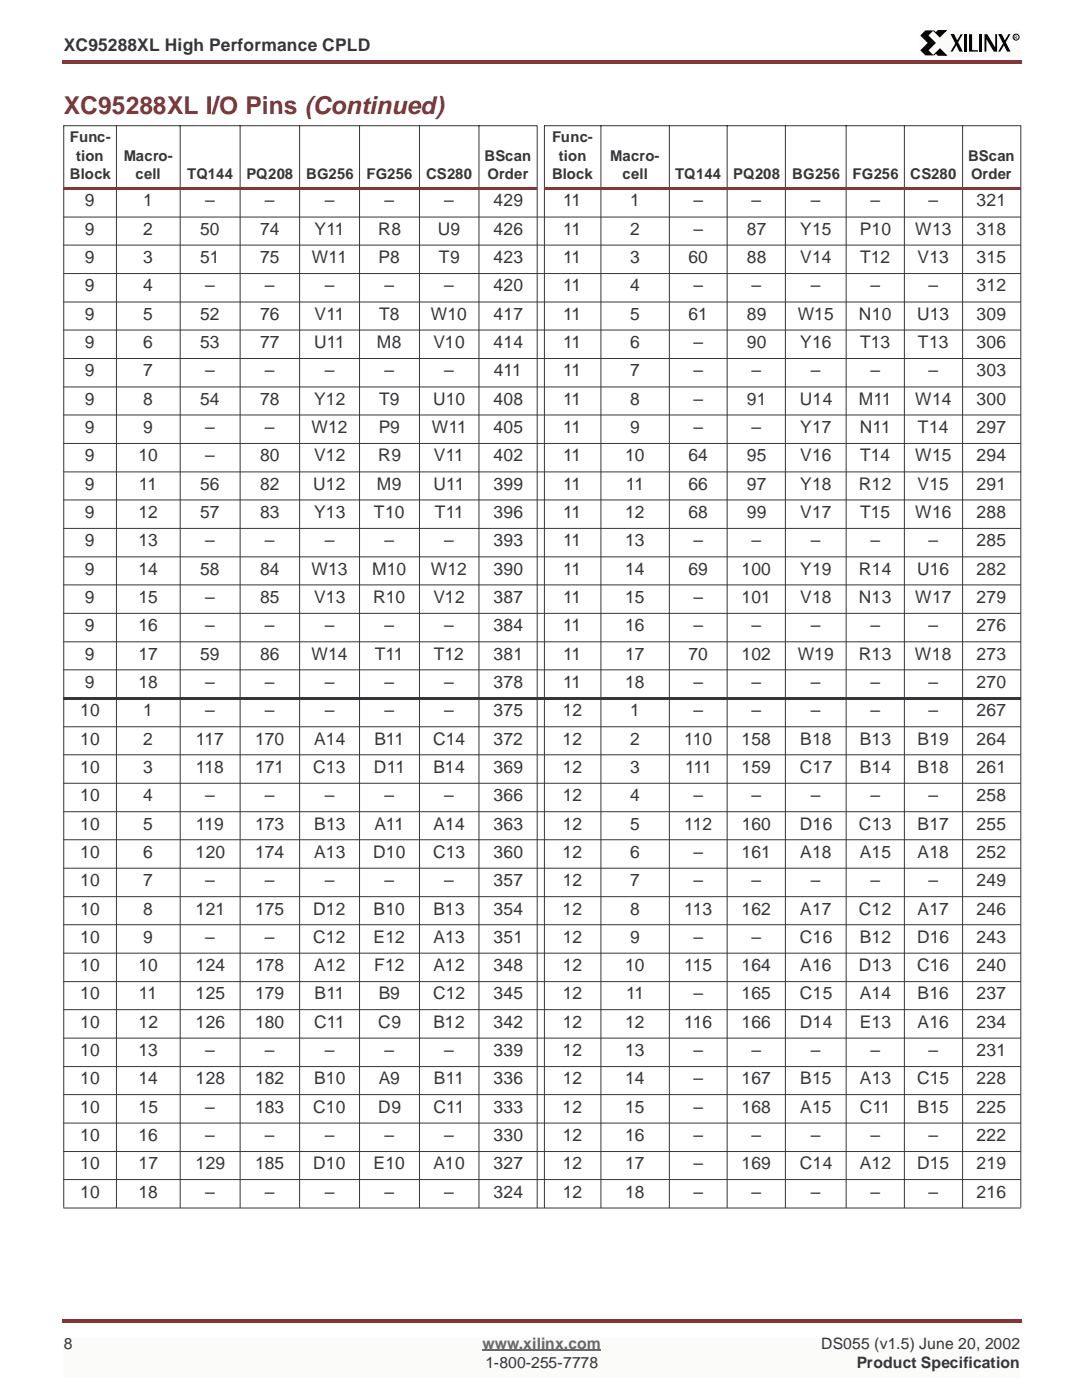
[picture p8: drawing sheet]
<svg xmlns="http://www.w3.org/2000/svg" width="216mm" height="279mm" viewBox="0 0 216 279" stroke-linecap="round" stroke-linejoin="round" font-family="sans-serif">
<g fill="#833737">
<path d="M12.4 12h.3v.7h-.3z"/>
<path d="M12.7 12h190.8v.7h-190.8z"/>
</g>
<path d="M12.7 266.7h190.5v7.8h-190.5z" fill="#fbfbf9"/>
<path d="M96.1 269.1h23.7" fill="none" stroke="#6a4f83" stroke-width=".34"/>
<g fill="#833737">
<path d="M12.4 262.9h.3v.7h-.3z"/>
<path d="M12.7 262.9h190.8v.7h-190.8z"/>
</g>
<path d="M183.1 6h20.1v5.3h-20.1z" fill="#fbfbf9"/>
<path d="M183.3 7.1l1.1-1h1.6l-1 1 1.4 1.5-1.4 1.4 1 1h-1.6l-1.1-1 1.5-1.4zM189.4 6.8h.7l1.7 3.5h-.7zM191.4 6.8h.4l-2 3.5h-.4zM192 6.8h.6v3.5h-.6zM193.1 6.8h.6v3.2h1.1v.3h-1.7zM195.1 6.8h.6v3.5h-.6zM196.1 6.8h.6l1.6 2.7v-2.7h.3v3.5h-.6l-1.5-2.5v2.5h-.4zM198.9 6.8h.7l1.7 3.5h-.7zM200.9 6.8h.4l-2 3.5h-.4z" fill="#000"/>
<path d="M186 6.1l.4 .4 .5-.4h1.6l-1.3 1.2zM186.4 10.6l-.4 .4 1.3-1.2 1.2 1.2h-1.6z" fill="#000" stroke="#000" stroke-width=".2"/>
<circle cx="202.4" cy="7.4" r=".59" fill="none" stroke="#000" stroke-width=".2"/>
<g fill="none" stroke="#363539" stroke-width=".2">
<path d="M12.6 25.1h94.4v215.7M12.7 25.1v215.6M23.2 25v215.8M35.9 25v215.8M47.8 25v215.8M59.7 25v215.8M71.6 25v215.8M83.6 25v215.8M95.4 25v215.8M108.4 25.1h95v215.6M108.5 25.1v215.7M119.7 25v215.8"/>
<path d="M133.3 25v215.8M144.9 25v215.8M156.5 25v215.8M168.6 25v215.8M180.2 25v215.8M191.8 25v215.8"/>
</g>
<g fill="#833737">
<path d="M12.6 37.3h94.4v.5h-94.4z"/>
<path d="M108.4 37.3h95v.5h-95z"/>
</g>
<g fill="none" stroke="#363539" stroke-width=".2">
<path d="M12.6 43.3h190.8M12.6 48.9h190.8M12.6 54.5h190.8M12.6 60.2h190.8M12.6 65.8h190.8M12.6 71.5h190.8M12.6 77.1h190.8M12.6 82.7h190.8M12.6 88.4h190.8M12.6 94.1h190.8M12.6 99.6h190.8M12.6 105.3h190.8"/>
<path d="M12.6 111h190.8M12.6 116.6h190.8M12.6 122.3h190.8M12.6 127.9h190.8M12.6 133.5h190.8"/>
</g>
<path d="M12.6 138.9h190.8v.5h-190.8z" fill="#363539"/>
<g fill="none" stroke="#363539" stroke-width=".2">
<path d="M12.6 144.9h190.8M12.6 150.4h190.8M12.6 156.1h190.8M12.6 161.8h190.8M12.6 167.4h190.8M12.6 173.1h190.8M12.6 178.7h190.8M12.6 184.3h190.8M12.6 190h190.8M12.6 195.7h190.8M12.6 201.2h190.8M12.6 206.9h190.8"/>
<path d="M12.6 212.6h190.8M12.6 218.2h190.8M12.6 223.8h190.8M12.6 229.5h190.8M12.6 235.1h190.8M12.6 240.8h190.8"/>
</g>
<text font-size="4.9" fill="#833737" x="12.7" y="22.7">XC95288XL I/O Pins (Continued)</text>
<g font-size="3.5" fill="#363539">
<text x="12.7" y="10.2">XC95288XL High Performance CPLD</text>
<text x="16.9" y="41.1">9</text>
<text x="28.5" y="41.1">1</text>
<text x="40.9" y="41.1">–</text>
<text x="52.7" y="41.1">–</text>
<text x="64.7" y="41.1">–</text>
<text x="76.6" y="41.1">–</text>
<text x="88.5" y="41.1">–</text>
<text x="98.3" y="41.1">429</text>
<text x="112.2" y="41.1">11</text>
<text x="125.6" y="41.1">1</text>
<text x="138.2" y="41.1">–</text>
<text x="149.7" y="41.1">–</text>
<text x="161.5" y="41.1">–</text>
<text x="173.4" y="41.1">–</text>
<text x="185" y="41.1">–</text>
<text x="194.6" y="41.1">321</text>
<text x="16.9" y="46.8">9</text>
<text x="28.5" y="46.8">2</text>
<text x="39.9" y="46.8">50</text>
<text x="51.8" y="46.8">74</text>
<text x="62.7" y="46.8">Y11</text>
<text x="75.4" y="46.8">R8</text>
<text x="87.2" y="46.8">U9</text>
<text x="98.3" y="46.8">426</text>
<text x="112.2" y="46.8">11</text>
<text x="125.6" y="46.8">2</text>
<text x="138.2" y="46.8">–</text>
<text x="148.8" y="46.8">87</text>
<text x="159.4" y="46.8">Y15</text>
<text x="171.3" y="46.8">P10</text>
<text x="182.3" y="46.8">W13</text>
<text x="194.6" y="46.8">318</text>
<text x="16.9" y="52.5">9</text>
<text x="28.5" y="52.5">3</text>
<text x="39.9" y="52.5">51</text>
<text x="51.8" y="52.5">75</text>
<text x="62.1" y="52.5">W11</text>
<text x="75.4" y="52.5">P8</text>
<text x="87.5" y="52.5">T9</text>
<text x="98.3" y="52.5">423</text>
<text x="112.2" y="52.5">11</text>
<text x="125.6" y="52.5">3</text>
<text x="137.2" y="52.5">60</text>
<text x="148.8" y="52.5">88</text>
<text x="159.4" y="52.5">V14</text>
<text x="171.4" y="52.5">T12</text>
<text x="182.8" y="52.5">V13</text>
<text x="194.6" y="52.5">315</text>
<text x="16.9" y="58.1">9</text>
<text x="28.5" y="58.1">4</text>
<text x="40.9" y="58.1">–</text>
<text x="52.7" y="58.1">–</text>
<text x="64.7" y="58.1">–</text>
<text x="76.6" y="58.1">–</text>
<text x="88.5" y="58.1">–</text>
<text x="98.3" y="58.1">420</text>
<text x="112.2" y="58.1">11</text>
<text x="125.6" y="58.1">4</text>
<text x="138.2" y="58.1">–</text>
<text x="149.7" y="58.1">–</text>
<text x="161.5" y="58.1">–</text>
<text x="173.4" y="58.1">–</text>
<text x="185" y="58.1">–</text>
<text x="194.6" y="58.1">312</text>
<text x="16.9" y="63.8">9</text>
<text x="28.5" y="63.8">5</text>
<text x="39.9" y="63.8">52</text>
<text x="51.8" y="63.8">76</text>
<text x="62.7" y="63.8">V11</text>
<text x="75.5" y="63.8">T8</text>
<text x="85.9" y="63.8">W10</text>
<text x="98.3" y="63.8">417</text>
<text x="112.2" y="63.8">11</text>
<text x="125.6" y="63.8">5</text>
<text x="137.2" y="63.8">61</text>
<text x="148.8" y="63.8">89</text>
<text x="158.9" y="63.8">W15</text>
<text x="171.1" y="63.8">N10</text>
<text x="182.7" y="63.8">U13</text>
<text x="194.6" y="63.8">309</text>
<text x="16.9" y="69.4">9</text>
<text x="28.5" y="69.4">6</text>
<text x="39.9" y="69.4">53</text>
<text x="51.8" y="69.4">77</text>
<text x="62.6" y="69.4">U11</text>
<text x="75.1" y="69.4">M8</text>
<text x="86.3" y="69.4">V10</text>
<text x="98.3" y="69.4">414</text>
<text x="112.2" y="69.4">11</text>
<text x="125.5" y="69.4">6</text>
<text x="138.2" y="69.4">–</text>
<text x="148.7" y="69.4">90</text>
<text x="159.4" y="69.4">Y16</text>
<text x="171.4" y="69.4">T13</text>
<text x="182.9" y="69.4">T13</text>
<text x="194.6" y="69.4">306</text>
<text x="16.9" y="75">9</text>
<text x="28.5" y="75">7</text>
<text x="40.9" y="75">–</text>
<text x="52.7" y="75">–</text>
<text x="64.7" y="75">–</text>
<text x="76.6" y="75">–</text>
<text x="88.5" y="75">–</text>
<text x="98.4" y="75">411</text>
<text x="112.2" y="75">11</text>
<text x="125.6" y="75">7</text>
<text x="138.2" y="75">–</text>
<text x="149.7" y="75">–</text>
<text x="161.5" y="75">–</text>
<text x="173.4" y="75">–</text>
<text x="185" y="75">–</text>
<text x="194.6" y="75">303</text>
<text x="16.9" y="80.7">9</text>
<text x="28.5" y="80.7">8</text>
<text x="39.9" y="80.7">54</text>
<text x="51.8" y="80.7">78</text>
<text x="62.6" y="80.7">Y12</text>
<text x="75.5" y="80.7">T9</text>
<text x="86.3" y="80.7">U10</text>
<text x="98.3" y="80.7">408</text>
<text x="112.2" y="80.7">11</text>
<text x="125.6" y="80.7">8</text>
<text x="138.2" y="80.7">–</text>
<text x="148.8" y="80.7">91</text>
<text x="159.3" y="80.7">U14</text>
<text x="171.1" y="80.7">M11</text>
<text x="182.3" y="80.7">W14</text>
<text x="194.6" y="80.7">300</text>
<text x="16.9" y="86.4">9</text>
<text x="28.5" y="86.4">9</text>
<text x="40.9" y="86.4">–</text>
<text x="52.7" y="86.4">–</text>
<text x="62.1" y="86.4">W12</text>
<text x="75.4" y="86.4">P9</text>
<text x="86" y="86.4">W11</text>
<text x="98.3" y="86.4">405</text>
<text x="112.2" y="86.4">11</text>
<text x="125.6" y="86.4">9</text>
<text x="138.2" y="86.4">–</text>
<text x="149.7" y="86.4">–</text>
<text x="159.4" y="86.4">Y17</text>
<text x="171.3" y="86.4">N11</text>
<text x="182.9" y="86.4">T14</text>
<text x="194.6" y="86.4">297</text>
<text x="16.9" y="91.9">9</text>
<text x="27.6" y="91.9">10</text>
<text x="40.9" y="91.9">–</text>
<text x="51.8" y="91.9">80</text>
<text x="62.6" y="91.9">V12</text>
<text x="75.4" y="91.9">R9</text>
<text x="86.4" y="91.9">V11</text>
<text x="98.3" y="91.9">402</text>
<text x="112.2" y="91.9">11</text>
<text x="124.5" y="91.9">10</text>
<text x="137.2" y="91.9">64</text>
<text x="148.8" y="91.9">95</text>
<text x="159.4" y="91.9">V16</text>
<text x="171.4" y="91.9">T14</text>
<text x="182.3" y="91.9">W15</text>
<text x="194.6" y="91.9">294</text>
<text x="16.9" y="97.6">9</text>
<text x="27.7" y="97.6">11</text>
<text x="39.9" y="97.6">56</text>
<text x="51.8" y="97.6">82</text>
<text x="62.4" y="97.6">U12</text>
<text x="75.1" y="97.6">M9</text>
<text x="86.4" y="97.6">U11</text>
<text x="98.3" y="97.6">399</text>
<text x="112.2" y="97.6">11</text>
<text x="124.7" y="97.6">11</text>
<text x="137.2" y="97.6">66</text>
<text x="148.8" y="97.6">97</text>
<text x="159.4" y="97.6">Y18</text>
<text x="171.1" y="97.6">R12</text>
<text x="182.8" y="97.6">V15</text>
<text x="194.6" y="97.6">291</text>
<text x="16.9" y="103.3">9</text>
<text x="27.6" y="103.3">12</text>
<text x="39.9" y="103.3">57</text>
<text x="51.8" y="103.3">83</text>
<text x="62.6" y="103.3">Y13</text>
<text x="74.5" y="103.3">T10</text>
<text x="86.6" y="103.3">T11</text>
<text x="98.3" y="103.3">396</text>
<text x="112.2" y="103.3">11</text>
<text x="124.5" y="103.3">12</text>
<text x="137.2" y="103.3">68</text>
<text x="148.8" y="103.3">99</text>
<text x="159.4" y="103.3">V17</text>
<text x="171.4" y="103.3">T15</text>
<text x="182.3" y="103.3">W16</text>
<text x="194.6" y="103.3">288</text>
<text x="16.9" y="108.9">9</text>
<text x="27.6" y="108.9">13</text>
<text x="40.9" y="108.9">–</text>
<text x="52.7" y="108.9">–</text>
<text x="64.7" y="108.9">–</text>
<text x="76.6" y="108.9">–</text>
<text x="88.5" y="108.9">–</text>
<text x="98.3" y="108.9">393</text>
<text x="112.2" y="108.9">11</text>
<text x="124.5" y="108.9">13</text>
<text x="138.2" y="108.9">–</text>
<text x="149.7" y="108.9">–</text>
<text x="161.5" y="108.9">–</text>
<text x="173.4" y="108.9">–</text>
<text x="185" y="108.9">–</text>
<text x="194.6" y="108.9">285</text>
<text x="16.9" y="114.5">9</text>
<text x="27.6" y="114.5">14</text>
<text x="39.9" y="114.5">58</text>
<text x="51.8" y="114.5">84</text>
<text x="62.1" y="114.5">W13</text>
<text x="74.2" y="114.5">M10</text>
<text x="85.9" y="114.5">W12</text>
<text x="98.3" y="114.5">390</text>
<text x="112.2" y="114.5">11</text>
<text x="124.5" y="114.5">14</text>
<text x="137.2" y="114.5">69</text>
<text x="147.7" y="114.5">100</text>
<text x="159.4" y="114.5">Y19</text>
<text x="171.1" y="114.5">R14</text>
<text x="182.7" y="114.5">U16</text>
<text x="194.6" y="114.5">282</text>
<text x="16.9" y="120.2">9</text>
<text x="16.9" y="125.8">9</text>
<text x="27.6" y="120.2">15</text>
<text x="27.6" y="125.8">16</text>
<text x="40.9" y="120.2">–</text>
<text x="40.9" y="125.8">–</text>
<text x="51.8" y="120.2">85</text>
<text x="52.7" y="125.8">–</text>
<text x="62.6" y="120.2">V13</text>
<text x="64.7" y="125.8">–</text>
<text x="74.3" y="120.2">R10</text>
<text x="76.6" y="125.8">–</text>
<text x="86.4" y="120.2">V12</text>
<text x="88.5" y="125.8">–</text>
<text x="98.3" y="120.2">387</text>
<text x="98.3" y="125.8">384</text>
<text x="112.2" y="120.2">11</text>
<text x="112.2" y="125.8">11</text>
<text x="124.5" y="120.2">15</text>
<text x="124.5" y="125.8">16</text>
<text x="138.2" y="120.2">–</text>
<text x="138.2" y="125.8">–</text>
<text x="147.7" y="120.2">101</text>
<text x="149.7" y="125.8">–</text>
<text x="159.4" y="120.2">V18</text>
<text x="161.5" y="125.8">–</text>
<text x="171.1" y="120.2">N13</text>
<text x="173.4" y="125.8">–</text>
<text x="182.3" y="120.2">W17</text>
<text x="185" y="125.8">–</text>
<text x="194.6" y="125.8">276</text>
<text x="194.6" y="120.2">279</text>
<text x="16.9" y="131.5">9</text>
<text x="27.6" y="131.5">17</text>
<text x="39.9" y="131.5">59</text>
<text x="51.8" y="131.5">86</text>
<text x="62.1" y="131.5">W14</text>
<text x="74.7" y="131.5">T11</text>
<text x="86.4" y="131.5">T12</text>
<text x="98.3" y="131.5">381</text>
<text x="112.2" y="131.5">11</text>
<text x="124.5" y="131.5">17</text>
<text x="137.2" y="131.5">70</text>
<text x="147.7" y="131.5">102</text>
<text x="158.9" y="131.5">W19</text>
<text x="171.1" y="131.5">R13</text>
<text x="182.3" y="131.5">W18</text>
<text x="194.6" y="131.5">273</text>
<text x="16.9" y="137.2">9</text>
<text x="27.6" y="137.2">18</text>
<text x="40.9" y="137.2">–</text>
<text x="52.7" y="137.2">–</text>
<text x="64.7" y="137.2">–</text>
<text x="76.6" y="137.2">–</text>
<text x="88.5" y="137.2">–</text>
<text x="98.3" y="137.2">378</text>
<text x="112.2" y="137.2">11</text>
<text x="124.5" y="137.2">18</text>
<text x="138.2" y="137.2">–</text>
<text x="149.7" y="137.2">–</text>
<text x="161.5" y="137.2">–</text>
<text x="173.4" y="137.2">–</text>
<text x="185" y="137.2">–</text>
<text x="194.6" y="137.2">270</text>
<text x="16" y="142.7">10</text>
<text x="28.5" y="142.7">1</text>
<text x="40.9" y="142.7">–</text>
<text x="52.7" y="142.7">–</text>
<text x="64.7" y="142.7">–</text>
<text x="76.6" y="142.7">–</text>
<text x="88.5" y="142.7">–</text>
<text x="98.3" y="142.7">375</text>
<text x="112.1" y="142.7">12</text>
<text x="125.6" y="142.7">1</text>
<text x="138.2" y="142.7">–</text>
<text x="149.7" y="142.7">–</text>
<text x="161.5" y="142.7">–</text>
<text x="173.4" y="142.7">–</text>
<text x="185" y="142.7">–</text>
<text x="194.6" y="142.7">267</text>
<text x="16" y="148.4">10</text>
<text x="28.5" y="148.4">2</text>
<text x="39" y="148.4">117</text>
<text x="50.8" y="148.4">170</text>
<text x="62.6" y="148.4">A14</text>
<text x="74.6" y="148.4">B11</text>
<text x="86.3" y="148.4">C14</text>
<text x="98.3" y="148.4">372</text>
<text x="112.1" y="148.4">12</text>
<text x="125.5" y="148.4">2</text>
<text x="136.3" y="148.4">110</text>
<text x="147.7" y="148.4">158</text>
<text x="159.4" y="148.4">B18</text>
<text x="171.3" y="148.4">B13</text>
<text x="182.8" y="148.4">B19</text>
<text x="194.5" y="148.4">264</text>
<text x="16" y="154.1">10</text>
<text x="28.5" y="154.1">3</text>
<text x="39" y="154.1">118</text>
<text x="50.8" y="154.1">171</text>
<text x="62.4" y="154.1">C13</text>
<text x="74.5" y="154.1">D11</text>
<text x="86.4" y="154.1">B14</text>
<text x="98.3" y="154.1">369</text>
<text x="112.1" y="154.1">12</text>
<text x="125.6" y="154.1">3</text>
<text x="136.5" y="154.1">111</text>
<text x="147.7" y="154.1">159</text>
<text x="159.3" y="154.1">C17</text>
<text x="171.3" y="154.1">B14</text>
<text x="182.8" y="154.1">B18</text>
<text x="194.6" y="154.1">261</text>
<text x="16" y="159.7">10</text>
<text x="28.5" y="159.7">4</text>
<text x="40.9" y="159.7">–</text>
<text x="52.7" y="159.7">–</text>
<text x="64.7" y="159.7">–</text>
<text x="76.6" y="159.7">–</text>
<text x="88.5" y="159.7">–</text>
<text x="98.3" y="159.7">366</text>
<text x="112.1" y="159.7">12</text>
<text x="125.6" y="159.7">4</text>
<text x="138.2" y="159.7">–</text>
<text x="149.7" y="159.7">–</text>
<text x="161.5" y="159.7">–</text>
<text x="173.4" y="159.7">–</text>
<text x="185" y="159.7">–</text>
<text x="194.6" y="159.7">258</text>
<text x="16" y="165.3">10</text>
<text x="28.5" y="165.3">5</text>
<text x="39" y="165.3">119</text>
<text x="50.8" y="165.3">173</text>
<text x="62.6" y="165.3">B13</text>
<text x="74.6" y="165.3">A11</text>
<text x="86.4" y="165.3">A14</text>
<text x="98.3" y="165.3">363</text>
<text x="112.1" y="165.3">12</text>
<text x="125.6" y="165.3">5</text>
<text x="136.3" y="165.3">112</text>
<text x="147.8" y="165.3">160</text>
<text x="159.4" y="165.3">D16</text>
<text x="171.1" y="165.3">C13</text>
<text x="182.8" y="165.3">B17</text>
<text x="194.6" y="165.3">255</text>
<text x="16" y="171">10</text>
<text x="28.5" y="171">6</text>
<text x="38.9" y="171">120</text>
<text x="50.8" y="171">174</text>
<text x="62.6" y="171">A13</text>
<text x="74.3" y="171">D10</text>
<text x="86.3" y="171">C13</text>
<text x="98.3" y="171">360</text>
<text x="112.1" y="171">12</text>
<text x="125.5" y="171">6</text>
<text x="138.2" y="171">–</text>
<text x="147.7" y="171">161</text>
<text x="159.4" y="171">A18</text>
<text x="171.3" y="171">A15</text>
<text x="182.8" y="171">A18</text>
<text x="194.5" y="171">252</text>
<text x="16" y="176.6">10</text>
<text x="28.5" y="176.6">7</text>
<text x="40.9" y="176.6">–</text>
<text x="52.7" y="176.6">–</text>
<text x="64.7" y="176.6">–</text>
<text x="76.6" y="176.6">–</text>
<text x="88.5" y="176.6">–</text>
<text x="98.3" y="176.6">357</text>
<text x="112.1" y="176.6">12</text>
<text x="125.6" y="176.6">7</text>
<text x="138.2" y="176.6">–</text>
<text x="149.7" y="176.6">–</text>
<text x="161.5" y="176.6">–</text>
<text x="173.4" y="176.6">–</text>
<text x="185" y="176.6">–</text>
<text x="194.6" y="176.6">249</text>
<text x="16" y="182.3">10</text>
<text x="28.5" y="182.3">8</text>
<text x="38.9" y="182.3">121</text>
<text x="50.8" y="182.3">175</text>
<text x="62.4" y="182.3">D12</text>
<text x="74.4" y="182.3">B10</text>
<text x="86.3" y="182.3">B13</text>
<text x="98.3" y="182.3">354</text>
<text x="112.1" y="182.3">12</text>
<text x="125.5" y="182.3">8</text>
<text x="136.3" y="182.3">113</text>
<text x="147.7" y="182.3">162</text>
<text x="159.4" y="182.3">A17</text>
<text x="171.1" y="182.3">C12</text>
<text x="182.8" y="182.3">A17</text>
<text x="194.5" y="182.3">246</text>
<text x="16" y="188">10</text>
<text x="28.5" y="188">9</text>
<text x="40.9" y="188">–</text>
<text x="52.7" y="188">–</text>
<text x="62.4" y="188">C12</text>
<text x="74.4" y="188">E12</text>
<text x="86.4" y="188">A13</text>
<text x="98.3" y="188">351</text>
<text x="112.1" y="188">12</text>
<text x="125.6" y="188">9</text>
<text x="138.2" y="188">–</text>
<text x="149.7" y="188">–</text>
<text x="159.3" y="188">C16</text>
<text x="171.3" y="188">B12</text>
<text x="182.7" y="188">D16</text>
<text x="194.6" y="188">243</text>
<text x="16" y="193.5">10</text>
<text x="27.6" y="193.5">10</text>
<text x="38.9" y="193.5">124</text>
<text x="50.8" y="193.5">178</text>
<text x="62.6" y="193.5">A12</text>
<text x="74.5" y="193.5">F12</text>
<text x="86.4" y="193.5">A12</text>
<text x="98.3" y="193.5">348</text>
<text x="112.1" y="193.5">12</text>
<text x="124.5" y="193.5">10</text>
<text x="136.3" y="193.5">115</text>
<text x="147.7" y="193.5">164</text>
<text x="159.4" y="193.5">A16</text>
<text x="171.1" y="193.5">D13</text>
<text x="182.7" y="193.5">C16</text>
<text x="194.5" y="193.5">240</text>
<text x="16" y="199.2">10</text>
<text x="27.7" y="199.2">11</text>
<text x="38.9" y="199.2">125</text>
<text x="50.8" y="199.2">179</text>
<text x="62.7" y="199.2">B11</text>
<text x="75.4" y="199.2">B9</text>
<text x="86.3" y="199.2">C12</text>
<text x="98.3" y="199.2">345</text>
<text x="112.1" y="199.2">12</text>
<text x="124.7" y="199.2">11</text>
<text x="138.2" y="199.2">–</text>
<text x="147.7" y="199.2">165</text>
<text x="159.4" y="199.2">C15</text>
<text x="171.3" y="199.2">A14</text>
<text x="182.8" y="199.2">B16</text>
<text x="194.6" y="199.2">237</text>
<text x="16" y="204.9">10</text>
<text x="27.6" y="204.9">12</text>
<text x="39" y="204.9">126</text>
<text x="50.8" y="204.9">180</text>
<text x="62.6" y="204.9">C11</text>
<text x="75.4" y="204.9">C9</text>
<text x="86.4" y="204.9">B12</text>
<text x="98.3" y="204.9">342</text>
<text x="112.1" y="204.9">12</text>
<text x="124.5" y="204.9">12</text>
<text x="136.3" y="204.9">116</text>
<text x="147.7" y="204.9">166</text>
<text x="159.3" y="204.9">D14</text>
<text x="171.3" y="204.9">E13</text>
<text x="182.8" y="204.9">A16</text>
<text x="194.6" y="204.9">234</text>
<text x="16" y="210.5">10</text>
<text x="27.6" y="210.5">13</text>
<text x="40.9" y="210.5">–</text>
<text x="52.7" y="210.5">–</text>
<text x="64.7" y="210.5">–</text>
<text x="76.6" y="210.5">–</text>
<text x="88.5" y="210.5">–</text>
<text x="98.3" y="210.5">339</text>
<text x="112.1" y="210.5">12</text>
<text x="124.5" y="210.5">13</text>
<text x="138.2" y="210.5">–</text>
<text x="149.7" y="210.5">–</text>
<text x="161.5" y="210.5">–</text>
<text x="173.4" y="210.5">–</text>
<text x="185" y="210.5">–</text>
<text x="194.6" y="210.5">231</text>
<text x="16" y="216.1">10</text>
<text x="16" y="221.8">10</text>
<text x="27.6" y="216.1">14</text>
<text x="27.6" y="221.8">15</text>
<text x="38.9" y="216.1">128</text>
<text x="40.9" y="221.8">–</text>
<text x="50.8" y="216.1">182</text>
<text x="50.8" y="221.8">183</text>
<text x="62.4" y="221.8">C10</text>
<text x="62.6" y="216.1">B10</text>
<text x="75.3" y="221.8">D9</text>
<text x="75.4" y="216.1">A9</text>
<text x="86.3" y="221.8">C11</text>
<text x="86.4" y="216.1">B11</text>
<text x="98.3" y="221.8">333</text>
<text x="98.3" y="216.1">336</text>
<text x="112.1" y="221.8">12</text>
<text x="112.1" y="216.1">12</text>
<text x="124.5" y="221.8">15</text>
<text x="124.5" y="216.1">14</text>
<text x="138.2" y="221.8">–</text>
<text x="138.2" y="216.1">–</text>
<text x="147.7" y="221.8">168</text>
<text x="147.7" y="216.1">167</text>
<text x="159.4" y="221.8">A15</text>
<text x="159.4" y="216.1">B15</text>
<text x="171.3" y="221.8">C11</text>
<text x="171.3" y="216.1">A13</text>
<text x="182.7" y="216.1">C15</text>
<text x="182.8" y="221.8">B15</text>
<text x="194.6" y="216.1">228</text>
<text x="194.6" y="221.8">225</text>
<text x="16" y="227.4">10</text>
<text x="27.6" y="227.4">16</text>
<text x="40.9" y="227.4">–</text>
<text x="52.7" y="227.4">–</text>
<text x="64.7" y="227.4">–</text>
<text x="76.6" y="227.4">–</text>
<text x="88.5" y="227.4">–</text>
<text x="98.3" y="227.4">330</text>
<text x="112.1" y="227.4">12</text>
<text x="124.5" y="227.4">16</text>
<text x="138.2" y="227.4">–</text>
<text x="149.7" y="227.4">–</text>
<text x="161.5" y="227.4">–</text>
<text x="173.4" y="227.4">–</text>
<text x="185" y="227.4">–</text>
<text x="194.6" y="227.4">222</text>
<text x="16" y="233.1">10</text>
<text x="27.6" y="233.1">17</text>
<text x="38.9" y="233.1">129</text>
<text x="50.8" y="233.1">185</text>
<text x="62.4" y="233.1">D10</text>
<text x="74.4" y="233.1">E10</text>
<text x="86.4" y="233.1">A10</text>
<text x="98.3" y="233.1">327</text>
<text x="112.1" y="233.1">12</text>
<text x="124.5" y="233.1">17</text>
<text x="138.2" y="233.1">–</text>
<text x="147.7" y="233.1">169</text>
<text x="159.3" y="233.1">C14</text>
<text x="171.3" y="233.1">A12</text>
<text x="182.7" y="233.1">D15</text>
<text x="194.5" y="233.1">219</text>
<text x="16" y="238.7">10</text>
<text x="27.6" y="238.7">18</text>
<text x="40.9" y="238.7">–</text>
<text x="52.7" y="238.7">–</text>
<text x="64.7" y="238.7">–</text>
<text x="76.6" y="238.7">–</text>
<text x="88.5" y="238.7">–</text>
<text x="98.3" y="238.7">324</text>
<text x="112.1" y="238.7">12</text>
<text x="124.5" y="238.7">18</text>
<text x="138.2" y="238.7">–</text>
<text x="149.7" y="238.7">–</text>
<text x="161.5" y="238.7">–</text>
<text x="173.4" y="238.7">–</text>
<text x="185" y="238.7">–</text>
<text x="194.6" y="238.7">216</text>
</g>
<g font-size="3.1" fill="#363539">
<text x="12.7" y="268.8">8</text>
<text x="163.6" y="268.8">DS055 (v1.5) June 20, 2002</text>
<text x="96.7" y="272.7">1-800-255-7778</text>
<text x="170.7" y="272.7">Product Specification</text>
</g>
<text font-size="3.1" fill="#6a4f83" x="96.1" y="268.8">www.xilinx.com</text>
<g font-size="3" fill="#363539">
<text x="13.9" y="28.3">Func-</text>
<text x="110" y="28.3">Func-</text>
<text x="13.9" y="35.7">Block</text>
<text x="15.2" y="32">tion</text>
<text x="24.6" y="32">Macro-</text>
<text x="27" y="35.7">cell</text>
<text x="37.3" y="35.7">TQ144</text>
<text x="49.1" y="35.7">PQ208</text>
<text x="61" y="35.7">BG256</text>
<text x="73" y="35.7">FG256</text>
<text x="84.9" y="35.7">CS280</text>
<text x="96.5" y="32">BScan</text>
<text x="97.1" y="35.7">Order</text>
<text x="110" y="35.7">Block</text>
<text x="111.3" y="32">tion</text>
<text x="121.6" y="32">Macro-</text>
<text x="124" y="35.7">cell</text>
<text x="134.5" y="35.7">TQ144</text>
<text x="146" y="35.7">PQ208</text>
<text x="157.8" y="35.7">BG256</text>
<text x="169.8" y="35.7">FG256</text>
<text x="181.3" y="35.7">CS280</text>
<text x="192.9" y="32">BScan</text>
<text x="193.5" y="35.7">Order</text>
</g>
<text font-size=".9" x="202" y="7.7">R</text>
</svg>
